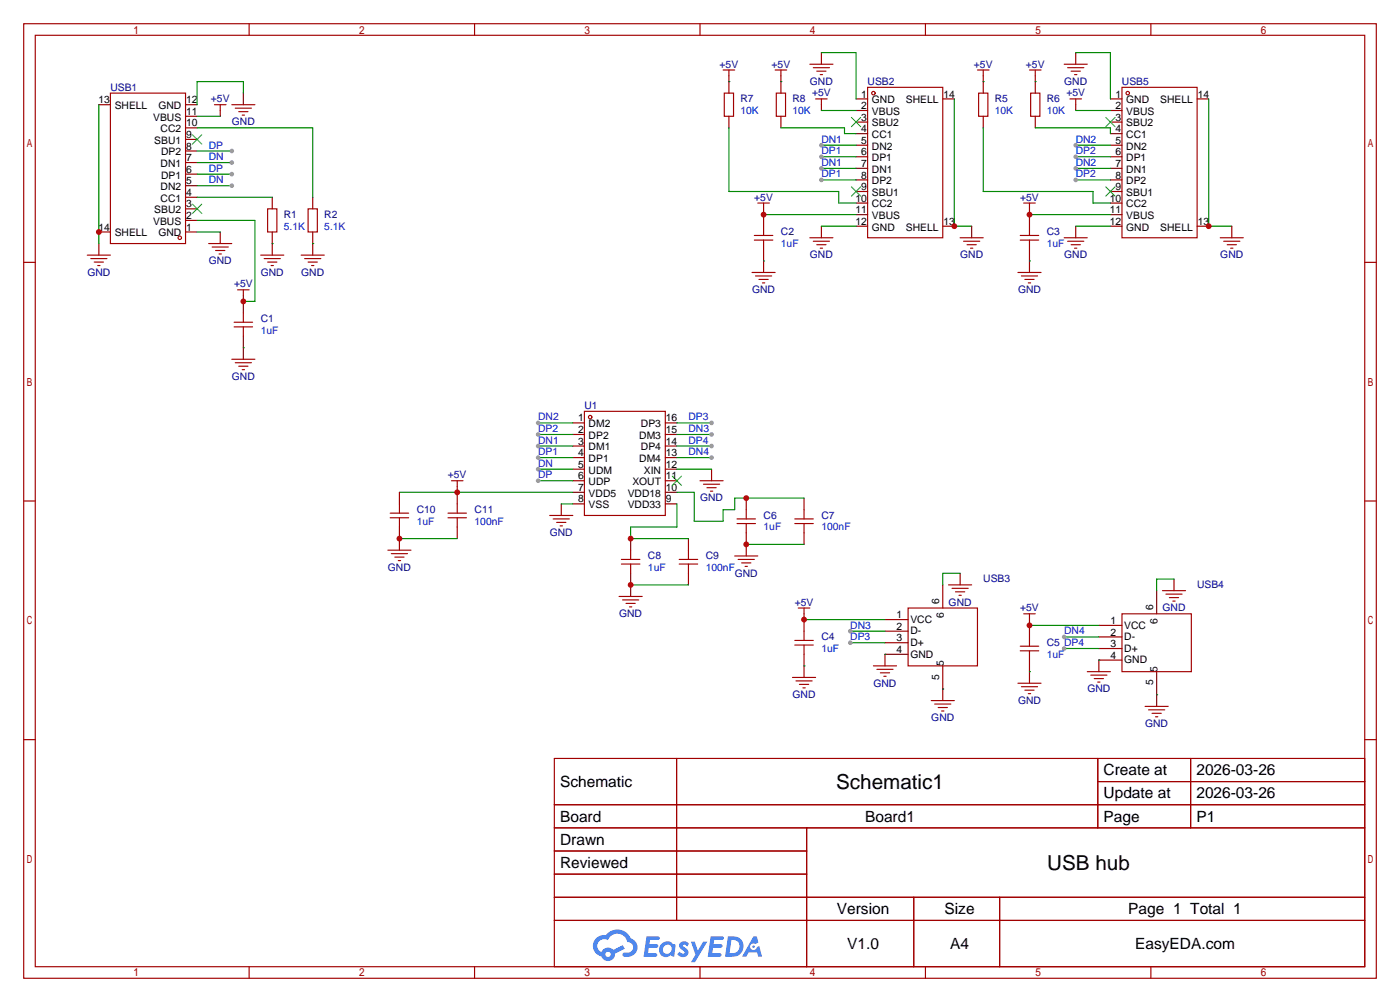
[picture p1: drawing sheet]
<svg xmlns="http://www.w3.org/2000/svg" width="308mm" height="220mm" viewBox="0 0 308 220" stroke-linecap="round" stroke-linejoin="round" font-family="sans-serif">
<g fill="none" stroke="#a10000" stroke-width=".25">
<path d="M5.2 5.2h297.2v209.6h-297.2zM7.7 7.7h292.1v204.5h-292.1zM54.7 5.2v2.5M104.3 5.2v2.5M153.8 5.2v2.5M203.3 5.2v2.5M252.9 5.2v2.5M5.2 57.6h2.5M299.8 57.6h2.6M5.2 110h2.5M299.8 110h2.6M5.2 162.4h2.5"/>
<path d="M121.8 166.5h178v45.7h-178zM121.8 176.7h178M148.7 166.5v35.6M241.2 166.5v15.2M241.2 171.6h58.6M261.6 166.5v15.2M299.8 162.4h2.6M121.8 181.7h178M121.8 186.8h55.4M121.8 197h178M121.8 191.9h55.4M177.2 181.7v30.5"/>
<path d="M200.8 197v15.2M219.6 197v15.2M54.7 212.2v2.6M104.3 212.2v2.6M121.8 202.1h178M153.8 212.2v2.6M203.3 212.2v2.6M252.9 212.2v2.6"/>
</g>
<g fill="#5487ff">
<path d="M149.5 206.9a1.3 1.3 0 0 1 1.9 .3l-.4 .6a.54 .54 0 0 0-1-.2l.2 .2a1.28 1.28 0 0 1 .8 2 1.53 1.53 0 0 1-2.2-.3l.5-.6 .8 .5a.31 .31 0 0 0 .3-.3 .31 .31 0 0 0-.2-.4 1.12 1.12 0 0 1-.7-1.8z"/>
<path d="M151.8 206.7h.8l.7 2 1.2-2h.9l-2.7 4.5h-.9l1-1.6z"/>
<path d="M142 205.5h2.3a.46 .46 0 0 1 .5 .1 .46 .46 0 0 1 .1 .5l-.3 .2h-1.8l-.1 1h1.6a.4 .4 0 0 1 .3 .4 .4 .4 0 0 1-.4 .4h-1.6l-.2 1.2 1.4-.1a.46 .46 0 0 1 .5 .1 .46 .46 0 0 1 .1 .5l-.4 .2h-2.6z"/>
<path d="M156.1 205.5h2.3a.47 .47 0 0 1 .5 .1 .47 .47 0 0 1 .1 .5l-.3 .2h-1.8l-.1 1h1.6a.4 .4 0 0 1 .4 .4 .4 .4 0 0 1-.5 .4h-1.6l-.2 1.1h1.4a.46 .46 0 0 1 .5 .1 .46 .46 0 0 1 .1 .5l-.4 .2h-2.6z"/>
<path d="M165.5 205.6h.8l.3 1.3-.6 .3a.75 .75 0 0 0-1.1 .3 .75 .75 0 0 0 .5 1.1 .75 .75 0 0 0 .9-.7l.5-.3 .6 2.4h-.8l-.3-.9h-1.8l-.5 .9h-1z"/>
<path d="M159.9 205.6l-.6 4.4h1.4a2.27 2.27 0 0 0 2.7-2.3 2.27 2.27 0 0 0-2.7-2.1zM160.7 206.3a1.5 1.5 0 0 1 1.8 1.6 1.5 1.5 0 0 1-1.9 1.3h-.3z"/>
<path d="M145.4 207.2a1.6 1.6 0 0 0-.4 2.3 1.6 1.6 0 0 0 2.3 .2l.8 .3 .3-2.4-.1-.3-.5-.1a1.58 1.58 0 0 0-2.4 0zM146 207.7a.98 .98 0 0 1 1.6 .4 .98 .98 0 0 1-1.1 1.3 .94 .94 0 0 1-.9-.7 .94 .94 0 0 1 .4-1z"/>
<path d="M131 206a2.37 2.37 0 0 0 1.1 4 1.54 1.54 0 0 0 1.8 1 1.54 1.54 0 0 0 1.2-1.6l2.2-1.1-.5-.8-2.1 1a1.57 1.57 0 0 0-2.6 .5 1.5 1.5 0 0 1-.7-2.1 1.5 1.5 0 0 1 2.2-.5 2.23 2.23 0 0 1 2.3-1.4 2.23 2.23 0 0 1 2 1.8 1.16 1.16 0 0 1 1.2 1.1 1.16 1.16 0 0 1-1.1 1.2h-.7a.47 .47 0 0 0-.5 .4 .47 .47 0 0 0 .4 .5 2.17 2.17 0 0 0 2.5-.9 2.17 2.17 0 0 0-.4-2.7l-.7-.4a3.2 3.2 0 0 0-5.5-.7l-1.1 .1zM133 209.5a.6 .6 0 0 1 1.2 0 .6 .6 0 0 1-1.2 0z"/>
<circle cx="165.6" cy="207.8" r=".28"/>
</g>
<g fill="none" stroke="#a10000" stroke-width=".25">
<path d="M190.6 19.2h16.5v33h-16.5zM246.5 19.2h16.5v33h-16.5zM24.3 20.4h16.5v33.1h-16.5zM47.1 23h2.6M48.4 23v1.3M50.9 23h5.1M51.7 23.7h3.5M52.5 24.5h2M53.2 25.3h.5M19.2 56h5.1M19.9 56.8h3.6M20.7 57.5h2"/>
<path d="M21.5 58.3h.5M45.8 53.5h5.1M46.6 54.2h3.6M47.4 55h2M48.1 55.8h.5M52.2 63.6h2.5M53.5 63.6v1.3M128.4 90.3h17.8v22.9h-17.8zM199.5 133.5h15.3v12.7h-15.3zM246.5 134.7h15.2v12.7h-15.2z"/>
<circle cx="191.9" cy="20.4" r=".38"/>
<circle cx="247.8" cy="20.4" r=".38"/>
<circle cx="39.5" cy="52.2" r=".38"/>
<circle cx="129.7" cy="91.6" r=".38"/>
</g>
<g fill="none" stroke="#870000" stroke-width=".25">
<path d="M21.7 23h2.6M40.8 38.2h2.5M40.8 35.7h2.5M40.8 33.1h2.5M40.8 30.6h2.5M40.8 28.1h2.5M40.8 25.5h2.5M40.8 23h2.5M48.4 24.3v1.2M53.5 20.4v2.6M188.1 21.7h2.5M188.1 24.3h2.5"/>
<path d="M188.1 26.8h2.5M188.1 29.3h2.5M188.1 31.9h2.5M188.1 34.4h2.5M188.1 37h2.5M188.1 39.5h2.5M207.1 21.7h2.6M244 21.7h2.5M244 24.3h2.5M244 26.8h2.5M244 29.3h2.5M244 31.9h2.5"/>
<path d="M244 34.4h2.5M244 37h2.5M244 39.5h2.5M263 21.7h2.6M21.7 50.9h2.6M21.7 53.5v2.5M40.8 50.9h2.5M40.8 48.4h2.5M40.8 45.8h2.5M40.8 43.3h2.5M40.8 40.8h2.5M48.4 50.9v2.6"/>
<path d="M188.1 42h2.5M188.1 44.6h2.5M188.1 47.1h2.5M188.1 49.7h2.5M207.1 49.7h2.6M244 42h2.5M244 44.6h2.5M244 47.1h2.5M244 49.7h2.5M263 49.7h2.6M53.5 64.9v1.3M125.9 92.8h2.5"/>
<path d="M125.9 95.4h2.5M125.9 97.9h2.5M146.2 92.8h2.5M146.2 95.4h2.5M146.2 97.9h2.5M125.9 100.5h2.5M125.9 103h2.5M125.9 105.5h2.5M125.9 108.1h2.5M125.9 110.6h2.5M146.2 100.5h2.5M146.2 103h2.5"/>
<path d="M146.2 105.5h2.5M146.2 108.1h2.5M146.2 110.6h2.5M194.4 138.6h5.1M194.4 136h5.1M207.1 128.4v5.1M241.4 139.8h5.1M241.4 137.3h5.1M254.1 129.7v5M194.4 143.6h5.1M194.4 141.1h5.1M207.1 146.2v5.1"/>
<path d="M241.4 144.9h5.1M241.4 142.4h5.1M254.1 147.4v5.1"/>
</g>
<g fill="none" stroke="#3c3" stroke-width=".25">
<path d="M42.3 29.6l2 2M44.3 29.6l-2 2M187.1 25.8l2 2M189.1 25.8l-2 2M243 25.8l2 2M245 25.8l-2 2M42.3 44.8l2 2.1M44.3 44.8l-2 2.1M187.1 41l2 2.1M189.1 41l-2 2.1M243 41l2 2.1M245 41l-2 2.1"/>
<path d="M147.7 104.5l2 2.1M149.7 104.5l-2 2.1"/>
</g>
<path d="M21.7 23v30.5M43.3 25.5h5.1M53.5 20.4v-2.5h-10.2v5.1M43.3 48.4h12.7v17.8h-2.5M43.3 50.9h5.1" fill="none" stroke="#008700" stroke-width=".25"/>
<circle cx="21.7" cy="50.9" r=".63" fill="#c00"/>
<path d="M57.3 56h5.1M58 56.8h3.6M58.8 45.8h2v5.1h-2zM58.8 57.5h2M59.6 58.3h.5M66.2 56h5M66.9 56.8h3.6M67.7 45.8h2v5.1h-2zM67.7 57.5h2M68.5 58.3h.5" fill="none" stroke="#a10000" stroke-width=".25"/>
<path d="M59.8 43.3v2.5M59.8 50.9v5.1M68.7 43.3v2.5M68.7 50.9v5.1" fill="none" stroke="#870000" stroke-width=".25"/>
<path d="M43.3 28.1h25.4v15.2M43.3 33.1h7.6M43.3 43.3h16.5M59.8 53.5h.1M68.7 53.5h.1" fill="none" stroke="#008700" stroke-width=".25"/>
<circle cx="50.9" cy="33.1" r=".51" fill="#999"/>
<path d="M43.3 38.2h7.6" fill="none" stroke="#008700" stroke-width=".25"/>
<circle cx="50.9" cy="38.2" r=".51" fill="#999"/>
<path d="M43.3 40.8h7.6" fill="none" stroke="#008700" stroke-width=".25"/>
<circle cx="50.9" cy="40.8" r=".51" fill="#999"/>
<path d="M43.3 35.7h7.6" fill="none" stroke="#008700" stroke-width=".25"/>
<circle cx="50.9" cy="35.7" r=".51" fill="#999"/>
<path d="M100.5 106.8v1.3M123.3 110.6v2.6M156.3 103v2.5" fill="none" stroke="#870000" stroke-width=".25"/>
<path d="M99.2 105.5h2.5M100.5 105.5v1.3M120.8 113.2h5.1M121.5 113.9h3.6M122.3 114.7h2M123.1 115.4h.5M153.8 105.5h5.1M154.6 106.3h3.5M155.3 107.1h2.1M156.1 107.8h.5" fill="none" stroke="#a10000" stroke-width=".25"/>
<path d="M87.8 108.1h38.1M118.2 103h7.7M123.3 110.6h2.6M148.7 103h7.6" fill="none" stroke="#008700" stroke-width=".25"/>
<circle cx="118.2" cy="103" r=".51" fill="#999"/>
<path d="M118.2 105.5h7.7" fill="none" stroke="#008700" stroke-width=".25"/>
<circle cx="118.2" cy="105.5" r=".51" fill="#999"/>
<path d="M118.2 100.5h7.7" fill="none" stroke="#008700" stroke-width=".25"/>
<circle cx="118.2" cy="100.5" r=".51" fill="#999"/>
<path d="M118.2 95.4h7.7" fill="none" stroke="#008700" stroke-width=".25"/>
<circle cx="118.2" cy="95.4" r=".51" fill="#999"/>
<path d="M148.7 92.8h7.6" fill="none" stroke="#008700" stroke-width=".25"/>
<circle cx="156.3" cy="92.8" r=".51" fill="#999"/>
<path d="M148.7 97.9h7.6" fill="none" stroke="#008700" stroke-width=".25"/>
<circle cx="156.3" cy="97.9" r=".51" fill="#999"/>
<path d="M118.2 97.9h7.7" fill="none" stroke="#008700" stroke-width=".25"/>
<circle cx="118.2" cy="97.9" r=".51" fill="#999"/>
<path d="M118.2 92.8h7.7" fill="none" stroke="#008700" stroke-width=".25"/>
<circle cx="118.2" cy="92.8" r=".51" fill="#999"/>
<path d="M148.7 95.4h7.6" fill="none" stroke="#008700" stroke-width=".25"/>
<circle cx="156.3" cy="95.4" r=".51" fill="#999"/>
<path d="M148.7 100.5h7.6" fill="none" stroke="#008700" stroke-width=".25"/>
<circle cx="156.3" cy="100.5" r=".51" fill="#999"/>
<path d="M180.5 34.4h7.6" fill="none" stroke="#008700" stroke-width=".25"/>
<circle cx="180.5" cy="34.4" r=".51" fill="#999"/>
<path d="M180.5 39.5h7.6" fill="none" stroke="#008700" stroke-width=".25"/>
<circle cx="180.5" cy="39.5" r=".51" fill="#999"/>
<path d="M180.5 37h7.6" fill="none" stroke="#008700" stroke-width=".25"/>
<circle cx="180.5" cy="37" r=".51" fill="#999"/>
<path d="M180.5 31.9h7.6" fill="none" stroke="#008700" stroke-width=".25"/>
<circle cx="180.5" cy="31.9" r=".51" fill="#999"/>
<path d="M236.3 31.9h7.7" fill="none" stroke="#008700" stroke-width=".25"/>
<circle cx="236.3" cy="31.9" r=".51" fill="#999"/>
<path d="M236.3 34.4h7.7" fill="none" stroke="#008700" stroke-width=".25"/>
<circle cx="236.3" cy="34.4" r=".51" fill="#999"/>
<path d="M236.3 37h7.7" fill="none" stroke="#008700" stroke-width=".25"/>
<circle cx="236.3" cy="37" r=".51" fill="#999"/>
<path d="M236.3 39.5h7.7" fill="none" stroke="#008700" stroke-width=".25"/>
<circle cx="236.3" cy="39.5" r=".51" fill="#999"/>
<path d="M186.8 141.1h7.6" fill="none" stroke="#008700" stroke-width=".25"/>
<circle cx="186.8" cy="141.1" r=".51" fill="#999"/>
<path d="M233.8 142.4h7.6" fill="none" stroke="#008700" stroke-width=".25"/>
<circle cx="233.8" cy="142.4" r=".51" fill="#999"/>
<path d="M186.8 138.6h7.6" fill="none" stroke="#008700" stroke-width=".25"/>
<circle cx="186.8" cy="138.6" r=".51" fill="#999"/>
<path d="M233.8 139.8h7.6" fill="none" stroke="#008700" stroke-width=".25"/>
<circle cx="233.8" cy="139.8" r=".51" fill="#999"/>
<path d="M180.5 23v1.3M236.3 23v1.3M167.8 45.8v1.3M226.2 45.8v1.3M176.7 134.7v1.3M210.9 125.9v2.5M226.2 136v1.3M257.9 127.1v2.6M194.4 143.6v2.6M207.1 151.3v2.5M241.4 144.9v2.5M254.1 152.5v2.6" fill="none" stroke="#870000" stroke-width=".25"/>
<g fill="none" stroke="#a10000" stroke-width=".25">
<path d="M179.2 21.7h2.5M180.5 21.7v1.3M235.1 21.7h2.5M236.3 21.7v1.3M166.5 44.6h2.5M167.8 44.6v1.2M224.9 44.6h2.6M226.2 44.6v1.2M175.4 133.5h2.5M176.7 133.5v1.2M208.4 128.4h5.1M209.2 129.2h3.5"/>
<path d="M209.9 129.9h2.1M210.7 130.7h.5M224.9 134.7h2.6M226.2 134.7v1.3M255.4 129.7h5.1M256.2 130.4h3.5M256.9 131.2h2.1M257.7 132h.5M191.9 146.2h5.1M192.7 146.9h3.5M193.4 147.7h2.1M194.2 148.5h.5"/>
<path d="M204.6 153.8h5.1M205.4 154.6h3.5M206.1 155.3h2.1M206.9 156.1h.5M238.9 147.4h5.1M239.6 148.2h3.6M240.4 149h2M241.2 149.7h.5M251.6 155.1h5.1M252.3 155.8h3.6M253.1 156.6h2M253.9 157.4h.5"/>
</g>
<g fill="none" stroke="#008700" stroke-width=".25">
<path d="M180.5 24.3h7.6M236.3 24.3h7.7M265.6 21.7v28h5M167.8 47.1h20.3M226.2 47.1h17.8M176.7 136h17.7M210.9 125.9h-3.8v2.5M226.2 137.3h15.2M257.9 127.1h-3.8v2.6M194.4 143.6h.1M207.1 151.3h.1M241.4 144.9h.1"/>
<path d="M254.1 152.5h.1"/>
</g>
<circle cx="265.6" cy="49.7" r=".63" fill="#c00"/>
<path d="M209.7 21.7v28h3.8" fill="none" stroke="#008700" stroke-width=".25"/>
<circle cx="209.7" cy="49.7" r=".63" fill="#c00"/>
<g fill="none" stroke="#870000" stroke-width=".25">
<path d="M160.1 16.6v3.8M171.6 16.6v3.8M180.5 11.6v2.5M216 16.6v3.8M227.5 16.6v3.8M236.3 11.6v2.5M160.1 25.5v2.6M171.6 25.5v2.6M216 25.5v2.6M227.5 25.5v2.6M180.5 49.7v2.5M213.5 49.7v2.5"/>
<path d="M236.3 49.7v2.5M270.6 49.7v2.5M53.5 66.2v2.5"/>
</g>
<g fill="none" stroke="#a10000" stroke-width=".25">
<path d="M158.9 15.4h2.5M160.1 15.4v1.2M170.3 15.4h2.5M171.6 15.4v1.2M177.9 14.1h5.1M178.7 14.9h3.5M179.5 15.6h2M180.2 16.4h.5M214.8 15.4h2.5M216 15.4v1.2M226.2 15.4h2.5M227.5 15.4v1.2"/>
<path d="M233.8 14.1h5.1M234.6 14.9h3.5M235.3 15.6h2.1M236.1 16.4h.5M159.1 20.4h2.1v5.1h-2.1zM170.6 20.4h2v5.1h-2zM215 20.4h2v5.1h-2zM226.4 20.4h2.1v5.1h-2.1zM177.9 52.2h5.1M178.7 53h3.5M179.5 53.7h2M180.2 54.5h.5"/>
<path d="M210.9 52.2h5.1M211.7 53h3.6M212.5 53.7h2M213.2 54.5h.5M233.8 52.2h5.1M234.6 53h3.5M235.3 53.7h2.1M236.1 54.5h.5M268.1 52.2h5.1M268.9 53h3.5M269.6 53.7h2.1M270.4 54.5h.5"/>
</g>
<path d="M160.1 17.9h.1M171.6 17.9h.1M180.5 11.6h7.6v10.1M216 17.9h.1M227.5 17.9h.1M236.3 11.6h7.7v10.1M160.1 28.1v13.9h24.2v2.6h3.8M171.6 28.1h13.9v1.2h2.6M216 28.1v13.9h24.2v2.6h3.8M227.5 28.1h16.5v1.2M180.5 49.7h7.6M236.3 49.7h7.7" fill="none" stroke="#008700" stroke-width=".25"/>
<circle cx="53.5" cy="66.2" r=".63" fill="#c00"/>
<path d="M167.8 47.1v2.6M53.5 73.8v5.1" fill="none" stroke="#870000" stroke-width=".25"/>
<path d="M50.9 78.9h5.1M51.4 70.7h4.1M51.4 71.8h4.1M51.7 79.6h3.5M53.5 68.7v2M53.5 71.8v2M52.5 80.4h2M53.2 81.2h.5" fill="none" stroke="#a10000" stroke-width=".25"/>
<path d="M53.5 76.3h.1" fill="none" stroke="#008700" stroke-width=".25"/>
<circle cx="167.8" cy="47.1" r=".63" fill="#c00"/>
<path d="M167.8 54.7v2.6M226.2 47.1v2.6" fill="none" stroke="#870000" stroke-width=".25"/>
<path d="M165.7 51.7h4.1M165.7 52.7h4.1M167.8 49.7v2M167.8 52.7v2" fill="none" stroke="#a10000" stroke-width=".25"/>
<circle cx="226.2" cy="47.1" r=".63" fill="#c00"/>
<path d="M167.8 57.3v2.5M226.2 54.7v5.1M176.7 136v2.6" fill="none" stroke="#870000" stroke-width=".25"/>
<path d="M165.2 59.8h5.1M223.6 59.8h5.1M224.2 51.7h4M224.2 52.7h4M226.2 49.7v2M226.2 52.7v2M166 60.6h3.5M166.8 61.3h2M167.5 62.1h.5M224.4 60.6h3.6M225.2 61.3h2M225.9 62.1h.5" fill="none" stroke="#a10000" stroke-width=".25"/>
<path d="M167.8 57.3h.1M226.2 57.3h.1" fill="none" stroke="#008700" stroke-width=".25"/>
<circle cx="176.7" cy="136" r=".63" fill="#c00"/>
<path d="M226.2 137.3v2.5M176.7 143.6v2.6" fill="none" stroke="#870000" stroke-width=".25"/>
<path d="M176.7 138.6v2M174.6 140.6h4.1M174.6 141.6h4.1M176.7 141.6v2" fill="none" stroke="#a10000" stroke-width=".25"/>
<circle cx="226.2" cy="137.3" r=".63" fill="#c00"/>
<path d="M164 109.3v2.6M164 117v2.5M176.7 109.3v2.6M176.7 117v2.5M176.7 146.2v2.5M226.2 144.9v5.1" fill="none" stroke="#870000" stroke-width=".25"/>
<g fill="none" stroke="#a10000" stroke-width=".25">
<path d="M161.9 113.9h4.1M161.9 114.9h4.1M164 111.9v2M164 114.9v2.1M174.6 113.9h4.1M174.6 114.9h4.1M176.7 111.9v2M176.7 114.9v2.1M226.2 139.8v2.1M174.1 148.7h5.1M174.9 149.5h3.5M175.6 150.2h2.1"/>
<path d="M176.4 151h.5M223.6 150h5.1M224.2 141.9h4M224.2 142.9h4M224.4 150.7h3.6M225.2 151.5h2M225.9 152.3h.5M226.2 142.9v2"/>
</g>
<path d="M148.7 108.1h3.8v6.3h6.4v-2.5h2.5v-2.6h15.3M176.7 146.2h.1M226.2 147.4h.1" fill="none" stroke="#008700" stroke-width=".25"/>
<circle cx="164" cy="109.3" r=".63" fill="#c00"/>
<path d="M164 119.5h12.7" fill="none" stroke="#008700" stroke-width=".25"/>
<path d="M164 119.5v2.5" fill="none" stroke="#870000" stroke-width=".25"/>
<circle cx="164" cy="119.5" r=".63" fill="#c00"/>
<path d="M136.5 122.8h4.1M136.5 123.8h4.1M138.6 120.8v2M138.6 123.8v2.1M149.2 122.8h4.1M149.2 123.8h4.1M151.3 120.8v2M151.3 123.8v2.1M161.4 122h5.1M162.2 122.8h3.5M162.9 123.6h2.1M163.7 124.3h.5" fill="none" stroke="#a10000" stroke-width=".25"/>
<path d="M138.6 118.2v2.6M151.3 118.2v2.6M138.6 125.9v2.5M151.3 125.9v2.5" fill="none" stroke="#870000" stroke-width=".25"/>
<path d="M148.7 110.6v5.1h-10.1v2.5h12.7" fill="none" stroke="#008700" stroke-width=".25"/>
<circle cx="138.6" cy="118.2" r=".63" fill="#c00"/>
<path d="M138.6 128.4h12.7" fill="none" stroke="#008700" stroke-width=".25"/>
<path d="M138.6 128.4v2.5" fill="none" stroke="#870000" stroke-width=".25"/>
<circle cx="138.6" cy="128.4" r=".63" fill="#c00"/>
<path d="M85.7 112.6h4.1M85.7 113.7h4.1M87.8 110.6v2M87.8 113.7v2M136 130.9h5.1M136.8 131.7h3.5M137.5 132.5h2.1M138.3 133.2h.5" fill="none" stroke="#a10000" stroke-width=".25"/>
<path d="M87.8 108.1v2.5M87.8 115.7v2.5M100.5 108.1v2.5" fill="none" stroke="#870000" stroke-width=".25"/>
<circle cx="100.5" cy="108.1" r=".63" fill="#c00"/>
<path d="M87.8 118.2v2.6M100.5 115.7v2.5" fill="none" stroke="#870000" stroke-width=".25"/>
<path d="M98.4 112.6h4.1M98.4 113.7h4.1M100.5 110.6v2M100.5 113.7v2" fill="none" stroke="#a10000" stroke-width=".25"/>
<path d="M87.8 118.2h12.7" fill="none" stroke="#008700" stroke-width=".25"/>
<circle cx="87.8" cy="118.2" r=".63" fill="#c00"/>
<path d="M85.2 120.8h5.1M86 121.5h3.5M86.7 122.3h2.1M87.5 123.1h.5" fill="none" stroke="#a10000" stroke-width=".25"/>
<g font-size="4.5">
<text x="183.7" y="173.3">Schematic1</text>
<text x="230.1" y="191.1">USB hub</text>
</g>
<g font-size="3.4">
<text x="123.1" y="172.7">Schematic</text>
<text x="242.5" y="170.2">Create at</text>
<text x="262.9" y="170.2">2026-03-26</text>
<text x="242.5" y="175.3">Update at</text>
<text x="262.9" y="175.3">2026-03-26</text>
<text x="123.1" y="180.4">Board</text>
<text x="123.1" y="185.4">Drawn</text>
<text x="190.1" y="180.4">Board1</text>
<text x="242.5" y="180.4">Page</text>
<text x="262.9" y="180.4">P1</text>
<text x="123.1" y="190.5">Reviewed</text>
<text x="183.9" y="200.7">Version</text>
<text x="207.5" y="200.7">Size</text>
<text x="247.9" y="200.7">Page 1 Total 1</text>
<text x="186.1" y="208.3">V1.0</text>
<text x="208.8" y="208.3">A4</text>
<text x="249.4" y="208.3">EasyEDA.com</text>
</g>
<g font-size="2.3" fill="#000080">
<text x="158.1" y="14.8">+5V</text>
<text x="169.5" y="14.8">+5V</text>
<text x="214" y="14.8">+5V</text>
<text x="225.4" y="14.8">+5V</text>
<text x="24.3" y="19.9">USB1</text>
<text x="46.3" y="22.4">+5V</text>
<text x="162.7" y="22.4">R7</text>
<text x="174.1" y="22.4">R8</text>
<text x="177.9" y="18.6">GND</text>
<text x="178.4" y="21.2">+5V</text>
<text x="190.6" y="18.6">USB2</text>
<text x="218.6" y="22.4">R5</text>
<text x="230" y="22.4">R6</text>
<text x="233.8" y="18.6">GND</text>
<text x="234.3" y="21.2">+5V</text>
<text x="246.5" y="18.6">USB5</text>
<text x="50.9" y="27.5">GND</text>
<text x="62.4" y="47.8">R1</text>
<text x="71.2" y="47.8">R2</text>
<text x="165.7" y="44">+5V</text>
<text x="224.1" y="44">+5V</text>
<text x="171.6" y="51.7">C2</text>
<text x="230" y="51.7">C3</text>
<text x="45.9" y="58">GND</text>
<text x="177.9" y="56.7">GND</text>
<text x="211" y="56.7">GND</text>
<text x="233.8" y="56.7">GND</text>
<text x="268.1" y="56.7">GND</text>
<text x="19.2" y="60.5">GND</text>
<text x="51.4" y="63.1">+5V</text>
<text x="57.3" y="60.5">GND</text>
<text x="66.2" y="60.5">GND</text>
<text x="165.2" y="64.4">GND</text>
<text x="223.7" y="64.4">GND</text>
<text x="57.3" y="70.7">C1</text>
<text x="50.9" y="83.4">GND</text>
<text x="128.4" y="89.8">U1</text>
<text x="98.4" y="105">+5V</text>
<text x="91.6" y="112.6">C10</text>
<text x="104.3" y="112.6">C11</text>
<text x="153.8" y="110.1">GND</text>
<text x="167.8" y="113.9">C6</text>
<text x="180.5" y="113.9">C7</text>
<text x="120.8" y="117.7">GND</text>
<text x="85.2" y="125.3">GND</text>
<text x="142.4" y="122.8">C8</text>
<text x="155.1" y="122.8">C9</text>
<text x="161.4" y="126.6">GND</text>
<text x="216" y="127.9">USB3</text>
<text x="263" y="129.1">USB4</text>
<text x="136" y="135.5">GND</text>
<text x="174.6" y="132.9">+5V</text>
<text x="208.4" y="132.9">GND</text>
<text x="224.1" y="134.2">+5V</text>
<text x="255.4" y="134.2">GND</text>
<text x="180.5" y="140.6">C4</text>
<text x="230" y="141.8">C5 DP4</text>
<text x="174.1" y="153.3">GND</text>
<text x="191.9" y="150.7">GND</text>
<text x="223.7" y="154.5">GND</text>
<text x="238.9" y="152">GND</text>
<text x="204.6" y="158.3">GND</text>
<text x="251.6" y="159.6">GND</text>
</g>
<g font-size="2.3">
<text x="21.6" y="22.7">13</text>
<text x="25.2" y="23.9">SHELL</text>
<text x="34.8" y="23.9">GND</text>
<text x="40.9" y="22.7">12</text>
<text x="189.2" y="21.4">1</text>
<text x="189.2" y="23.9">2</text>
<text x="191.6" y="22.7">GND</text>
<text x="199" y="22.7">SHELL</text>
<text x="207.3" y="21.4">14</text>
<text x="245.1" y="21.4">1</text>
<text x="245.1" y="23.9">2</text>
<text x="247.4" y="22.7">GND</text>
<text x="254.9" y="22.7">SHELL</text>
<text x="263.1" y="21.4">14</text>
<text x="33.7" y="26.5">VBUS</text>
<text x="35.3" y="29">CC2</text>
<text x="40.9" y="27.8">10</text>
<text x="40.9" y="25.2">11</text>
<text x="189.2" y="26.5">3</text>
<text x="189.2" y="29">4</text>
<text x="191.6" y="25.2">VBUS</text>
<text x="191.6" y="27.8">SBU2</text>
<text x="245.1" y="26.5">3</text>
<text x="245.1" y="29">4</text>
<text x="247.4" y="25.2">VBUS</text>
<text x="247.4" y="27.8">SBU2</text>
<text x="33.9" y="31.6">SBU1</text>
<text x="35.4" y="34.1">DP2</text>
<text x="40.9" y="35.4">7</text>
<text x="40.9" y="32.8">8</text>
<text x="40.9" y="30.3">9</text>
<text x="189.2" y="31.6">5</text>
<text x="189.2" y="34.1">6</text>
<text x="191.6" y="30.3">CC1</text>
<text x="191.6" y="32.8">DN2</text>
<text x="191.6" y="35.4">DP1</text>
<text x="245.1" y="31.6">5</text>
<text x="245.1" y="34.1">6</text>
<text x="247.4" y="30.3">CC1</text>
<text x="247.4" y="32.8">DN2</text>
<text x="247.4" y="35.4">DP1</text>
<text x="35.3" y="41.7">DN2</text>
<text x="35.3" y="36.6">DN1</text>
<text x="35.4" y="39.2">DP1</text>
<text x="40.9" y="40.5">5</text>
<text x="40.9" y="37.9">6</text>
<text x="189.2" y="36.6">7</text>
<text x="189.2" y="39.2">8</text>
<text x="189.2" y="41.7">9</text>
<text x="191.6" y="37.9">DN1</text>
<text x="191.6" y="40.5">DP2</text>
<text x="245.1" y="36.6">7</text>
<text x="245.1" y="39.2">8</text>
<text x="245.1" y="41.7">9</text>
<text x="247.4" y="37.9">DN1</text>
<text x="247.4" y="40.5">DP2</text>
<text x="33.9" y="46.8">SBU2</text>
<text x="35.3" y="44.3">CC1</text>
<text x="40.9" y="45.5">3</text>
<text x="40.9" y="43">4</text>
<text x="188" y="44.3">10</text>
<text x="188" y="46.8">11</text>
<text x="191.6" y="43">SBU1</text>
<text x="191.6" y="45.5">CC2</text>
<text x="243.9" y="44.3">10</text>
<text x="243.9" y="46.8">11</text>
<text x="247.4" y="43">SBU1</text>
<text x="247.4" y="45.5">CC2</text>
<text x="21.6" y="50.6">14</text>
<text x="25.2" y="51.9">SHELL</text>
<text x="33.7" y="49.3">VBUS</text>
<text x="34.8" y="51.9">GND</text>
<text x="40.9" y="50.6">1</text>
<text x="40.9" y="48.1">2</text>
<text x="188" y="49.3">12</text>
<text x="191.6" y="48.1">VBUS</text>
<text x="191.6" y="50.6">GND</text>
<text x="199" y="50.6">SHELL</text>
<text x="207.3" y="49.3">13</text>
<text x="243.9" y="49.3">12</text>
<text x="247.4" y="48.1">VBUS</text>
<text x="247.4" y="50.6">GND</text>
<text x="254.9" y="50.6">SHELL</text>
<text x="263.1" y="49.3">13</text>
<text x="127" y="92.5">1</text>
<text x="127" y="95.1">2</text>
<text x="129.3" y="93.8">DM2</text>
<text x="140.8" y="93.8">DP3</text>
<text x="146.3" y="95.1">15</text>
<text x="146.3" y="92.5">16</text>
<text x="127" y="97.6">3</text>
<text x="127" y="100.1">4</text>
<text x="129.3" y="96.3">DP2</text>
<text x="129.3" y="98.9">DM1</text>
<text x="129.3" y="101.4">DP1</text>
<text x="140.5" y="101.4">DM4</text>
<text x="140.5" y="96.3">DM3</text>
<text x="140.8" y="98.9">DP4</text>
<text x="146.3" y="100.1">13</text>
<text x="146.3" y="97.6">14</text>
<text x="127" y="102.7">5</text>
<text x="127" y="105.2">6</text>
<text x="127" y="107.8">7</text>
<text x="129.3" y="104">UDM</text>
<text x="129.3" y="106.5">UDP</text>
<text x="138.9" y="106.5">XOUT</text>
<text x="141.5" y="104">XIN</text>
<text x="146.3" y="107.8">10</text>
<text x="146.3" y="105.2">11</text>
<text x="146.3" y="102.7">12</text>
<text x="127" y="110.3">8</text>
<text x="129.3" y="109">VDD5</text>
<text x="129.3" y="111.6">VSS</text>
<text x="137.9" y="111.6">VDD33</text>
<text x="137.9" y="109">VDD18</text>
<text x="146.3" y="110.3">9</text>
<text x="197" y="135.7">1</text>
<text x="200" y="136.7">VCC</text>
<text x="206.3" y="132.7" transform="rotate(-90 206.3 132.7)">6</text>
<text x="207.4" y="135.7" transform="rotate(-90 207.4 135.7)">6</text>
<text x="244" y="137">1</text>
<text x="247" y="138">VCC</text>
<text x="253.3" y="134" transform="rotate(-90 253.3 134)">6</text>
<text x="254.3" y="137" transform="rotate(-90 254.3 137)">6</text>
<text x="197" y="143.3">4</text>
<text x="197" y="140.8">3</text>
<text x="197" y="138.2">2</text>
<text x="200" y="141.8">D+</text>
<text x="200" y="139.3">D-</text>
<text x="244" y="142.1">3</text>
<text x="244" y="139.5">2</text>
<text x="247" y="143.1">D+</text>
<text x="247" y="140.5">D-</text>
<text x="200" y="144.3">GND</text>
<text x="206.3" y="149.2" transform="rotate(-90 206.3 149.2)">5</text>
<text x="207.4" y="146.2" transform="rotate(-90 207.4 146.2)">5</text>
<text x="244" y="144.6">4</text>
<text x="247" y="145.6">GND</text>
<text x="254.3" y="147.4" transform="rotate(-90 254.3 147.4)">5</text>
<text x="253.3" y="150.5" transform="rotate(-90 253.3 150.5)">5</text>
</g>
<g font-size="2.3" fill="#00f">
<text x="162.7" y="25">10K</text>
<text x="174.1" y="25">10K</text>
<text x="218.6" y="25">10K</text>
<text x="230" y="25">10K</text>
<text x="45.8" y="32.6">DP</text>
<text x="45.8" y="35.1">DN</text>
<text x="180.5" y="33.9">DP1</text>
<text x="180.5" y="31.3">DN1</text>
<text x="236.3" y="31.3">DN2</text>
<text x="236.3" y="33.9">DP2</text>
<text x="45.8" y="37.7">DP</text>
<text x="45.8" y="40.2">DN</text>
<text x="180.5" y="39">DP1</text>
<text x="180.5" y="36.4">DN1</text>
<text x="236.3" y="36.4">DN2</text>
<text x="236.3" y="39">DP2</text>
<text x="62.4" y="50.4">5.1K</text>
<text x="71.2" y="50.4">5.1K</text>
<text x="171.6" y="54.2">1uF</text>
<text x="230" y="54.2">1uF</text>
<text x="57.3" y="73.2">1uF</text>
<text x="118.2" y="94.8">DP2</text>
<text x="118.2" y="92.3">DN2</text>
<text x="151.3" y="92.3">DP3</text>
<text x="151.3" y="94.8">DN3</text>
<text x="118.2" y="99.9">DP1</text>
<text x="118.2" y="97.4">DN1</text>
<text x="151.3" y="97.4">DP4</text>
<text x="151.3" y="99.9">DN4</text>
<text x="118.2" y="102.5">DN</text>
<text x="118.2" y="105">DP</text>
<text x="91.6" y="115.2">1uF</text>
<text x="104.3" y="115.2">100nF</text>
<text x="167.8" y="116.4">1uF</text>
<text x="180.5" y="116.4">100nF</text>
<text x="142.4" y="125.3">1uF</text>
<text x="155.1" y="125.3">100nF</text>
<text x="180.5" y="143.1">1uF</text>
<text x="186.8" y="140.6">DP3</text>
<text x="186.8" y="138">DN3</text>
<text x="233.8" y="139.3">DN4</text>
<text x="230" y="144.4">1uF</text>
</g>
</svg>
